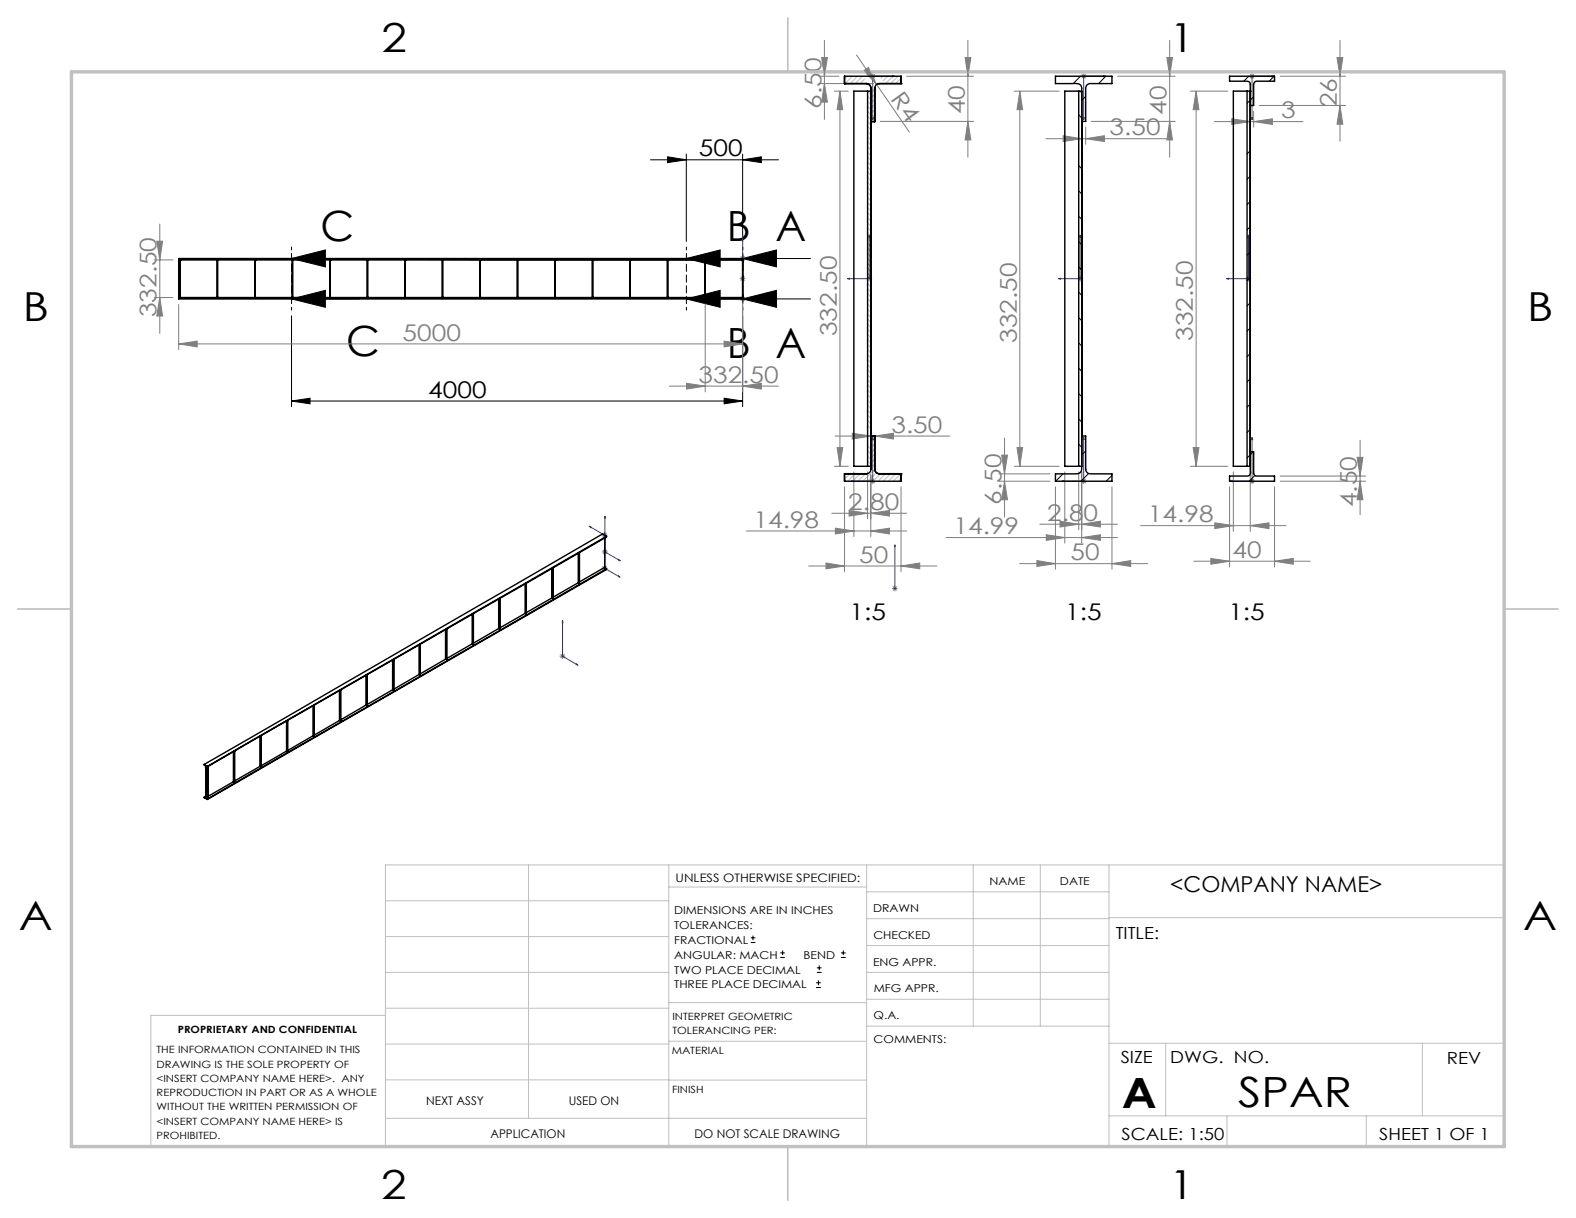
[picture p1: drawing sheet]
<svg xmlns="http://www.w3.org/2000/svg" width="279mm" height="216mm" viewBox="0 0 279 216" stroke-linecap="round" stroke-linejoin="round" font-family="sans-serif">
<g fill="none" stroke="#000" stroke-width=".18">
<path d="M115.3 28.3h22.7M118.4 27.8l3.3 .5-3.3 .5zM121.7 27.3v15.5M131.7 28.3l3.3-.5v1zM131.7 27.3v15.5M51.7 45.8l6-1.5v3zM51.7 53l6-1.5v3zM51.7 45.8h12M51.7 53h12M51.7 56v16.1M121.7 45.8l6-1.5v3zM121.7 53l6-1.5v3z"/>
<path d="M121.7 45.8h22M121.7 53h22M131.7 56v16.1M131.7 45.8l6-1.5v3zM131.7 53l6-1.5v3zM51.7 71.1l3.3-.5v1zM51.7 71.1h80M128.4 70.6l3.3 .5-3.3 .5zM133.1 167.1h.8M133.1 166.2h.8M133.5 165.8v.9M138.3 169.7h.8"/>
<path d="M138.3 168.9h.8M138.7 168.5v.8M144.7 175h.8M144.7 174.2h.8M144.8 172.4h.9M144.8 171.6h.9M145.1 173.8v.8M145.2 171.1v.9M149.1 169.7h.8M149.1 168.9h.8M149.5 168.5v.8"/>
</g>
<g fill="none" stroke="#808080" stroke-width=".18">
<path d="M145.2 13.5h3.5M145.2 14.8h9.7M145.7 10.2h1l-.5 3.3zM146.2 14.8l.5 3.3h-1zM146.2 7.2v14M147.9 16.2h2.5M148.9 16.2l.5 3.2h-1zM148.9 16.2v66.5M151.8 9.7l3.6 5.3M153.1 12.5l.9-.5 1.4 3zM154.2 13.5h1M154.4 13.2l.7 .7"/>
<path d="M154.7 13v1M155.1 13.2l-.7 .7M155.4 15l5.8 8.4M160.7 13.5h11.9M171.1 10.2h1l-.5 3.3zM171.6 7.2v20.7M179.8 16.2h8M180.8 16.2v66.5M180.8 16.2l.5 3.2h-1zM191.6 13.5h1M191.8 13.2l.7 .7M192.1 13v1"/>
<path d="M192.5 13.2l-.7 .7M198.1 13.5h10.3M206.9 10.2h1l-.5 3.3zM207.4 7.2v20.7M211 16.2h6.7M212.1 16.2l.4 3.2h-1zM212.1 16.2v66.5M221.5 13.5h1M221.6 13.2l.7 .7M221.7 19.7v2.8M222 13v1M222.2 19.7v2.8"/>
<path d="M222.3 13.2l-.7 .7M223.3 18.7h15.2M227 13.5h11.5M237 10.2h1.1l-.5 3.3zM237.6 18.7l.5 3.3h-1.1zM237.6 7.2v17.8M28.3 39.7v19.4M156.1 21.5h16.5M171.6 21.5l.5 3.3h-1zM185.4 24.6h21.6M188.5 24.1l3.3 .5-3.3 .5zM191.8 22.5v3.1"/>
<path d="M192.5 24.6l3.3-.5v1zM192.5 22.5v3.1M193.5 21.5h14.9M207.4 21.5l.5 3.3h-1zM215.3 21.6h15.7M218.4 21.1l3.3 .5-3.3 .4zM222.2 21.6l3.4-.5v.9zM27.3 52.7h3.4M27.3 46.1h3.4M27.8 42.8h1l-.5 3.3zM28.3 52.7l.5 3.3h-1zM31.7 54v8"/>
<path d="M125 53.7v15.8M131.2 45.8h1M131.2 53h1M131.2 49.4h1M131.3 45.4l.7 .8M131.3 52.6l.7 .7M131.3 49l.7 .7M131.7 53.7v15.8M131.7 45.3v1M131.7 48.9v1M131.7 52.5v1M132 45.4l-.7 .8"/>
<path d="M132 52.6l-.7 .7M132 49l-.7 .7M153.6 49.4h1M153.7 49l.7 .7M154.1 48.9v1M154.4 49l-.7 .7M191 49.4h1M191.1 49l.7 .7M191.5 48.9v1M191.8 49l-.7 .7M220.8 49.4h1M221 49l.7 .7"/>
<path d="M221.3 48.9v1M221.7 49l-.7 .7M31.7 61l3.3-.5v1zM31.7 61h100M118.7 68.4h19.3M121.7 67.9l3.3 .5-3.3 .6zM128.4 60.5l3.3 .5-3.3 .5zM131.7 68.4l3.3-.5v1.1zM148 77.3h20.4M148.4 79.3h1l-.5 3.4zM151.1 76.8l3.3 .5-3.3 .5zM155.1 77.3l3.3-.5v1z"/>
<path d="M178.1 77.6v14.1M180.3 79.3h1l-.5 3.4zM211.5 79.3h1l-.4 3.4zM241.1 78v13.2M106.7 94.9h1M106.7 97.8h1M106.8 94.5l.7 .7M106.9 97.5l.7 .7M107.2 94.4v1M107.2 97.3v1M107.5 94.5l-.7 .7M107.6 97.5l-.7 .7"/>
<path d="M132.3 94.1h28.4M146.4 99.8l3.3 .5-3.3 .5zM147.5 91h13.2M147.9 82.7h2.5M148.1 93.6l3.3 .5-3.3 .6zM149.7 86.3v15M150.5 90.5l3.3 .5-3.3 .5zM151.4 83.6v11.5M153.8 83.6v8.4M154.2 85.3h1M154.4 91l3.3-.5v1zM154.4 94.1l3.3-.5v1.1z"/>
<path d="M154.4 84.2v10.9M154.4 84.9l.7 .8M154.7 84.8v1M155.1 84.9l-.7 .8M159.7 86.3v15M167.7 95.3h30.4M177.1 85.3h9M177.1 84h9M177.6 80.7h1l-.5 3.3zM178.1 85.3l.5 3.3h-1zM179.8 82.7h8M180.8 99.9h22.7"/>
<path d="M183.8 99.4l3.3 .5-3.3 .5zM184.3 92.9h13.8M185.5 94.8l3.3 .5-3.3 .5zM187.1 86.3v14.6M187.9 92.4l3.3 .5-3.3 .5zM188.8 83.6v12.7M191.2 83.6v10.3M191.6 85.3h1M191.8 92.9l3.3-.5v1zM191.8 95.3l3.3-.5v1zM191.8 83.6v12.7M191.8 84.9l.7 .8"/>
<path d="M192.1 84.8v1M192.5 84.9l-.7 .8M197.1 99.9l3.3-.5v1zM197.1 86.3v14.6M202.2 93.2h25.8M211 82.7h6.7M211.6 99.5h20.7M214.7 99l3.3 .5-3.3 .5zM215.4 92.7l3.3 .5-3.3 .5zM218 86.3v14.2M218.7 83.6v10.6M221.5 85.3h1"/>
<path d="M221.6 84.9l.7 .8M221.7 93.2l3.3-.5v1zM221.7 83.6v10.6M222 84.8v1M222.3 84.9l-.7 .8M226 99.5l3.3-.5v1zM226 86.3v14.2M227 85.3h15.1M227 84.4h15.1M240.6 81.1h1l-.5 3.3zM241.1 85.3l.5 3.3h-1zM99.2 116.3h1"/>
<path d="M99.4 116l.7 .7M99.7 115.8v1M100.1 116l-.7 .7M106.7 100.7h1M106.8 100.4l.7 .7M107.2 100.2v1M107.5 100.4l-.7 .7M143.4 100.3h22.7M158.1 104.3h1M158.3 104l.7 .7M158.6 103.8v1M159 104l-.7 .7"/>
<path d="M159.7 100.3l3.4-.5v1z"/>
</g>
<g fill="none" stroke="#00f" stroke-width=".18">
<path d="M158.2 13.4l.4 .1-.4 .1zM158.6 13.5h-3.9v7.7M195.6 13.4l.4 .1-.4 .1zM196 13.5h-3.9v7.7M225.5 13.4l.3 .1-.3 .1zM225.8 13.5h-3.8v7.7M154.6 20.8h.2l-.1 .4zM192 20.8h.2l-.1 .4zM221.9 20.8h.2l-.1 .4zM131.7 45.7v.2zM131.7 53.6v-.4v.4M131.7 52.9v.2z"/>
<path d="M131.7 45.3v.3v-.3M131.7 49.3v.2zM131.7 41.7v.4v-.4M131.7 49.4h.1M131.7 45.8h.1M131.7 53h.1M131.7 41.7v11.9M150.2 49.4l.4-.1v.2zM154.1 41.7v7.7h-3.9M154.1 41.7l.1 .4h-.2zM187.6 49.4l.4-.1v.2zM191.5 41.7l.1 .4h-.2z"/>
<path d="M191.5 41.7v7.7h-3.9M217.5 49.4l.3-.1v.2zM221.3 41.7l.1 .4h-.2zM221.3 41.7v7.7h-3.8M154.7 77.5l.1 .4h-.2zM154.7 77.5v7.8h-3.8M192.1 77.5l.1 .4h-.2zM192.1 77.5v7.8h-3.8M222 77.5l.1 .4h-.2zM222 77.5v7.8h-3.9M104.5 93.3h.2v.2zM104.5 93.3l2.7 1.6"/>
<path d="M107.2 94.4v.4l-.1-.1zM107.2 94.4v6.8M107.2 91.5l.1 .4-.1-.1zM107.2 91.5v6.3l2.8 1.6M109.7 99.2l.3 .2-.3-.1zM150.9 85.3l.4-.1v.2zM158.6 96.6v.4v-.4M158.6 96.6v7.7M188.3 85.3l.4-.1v.2zM218.1 85.3l.4-.1v.2zM99.7 110l.1 .3h-.1zM99.7 110v6.3l2.7 1.6"/>
<path d="M102.2 117.7l.2 .2-.2-.1zM107.1 100.8l.1 .1v.3zM107.2 100.7l2.7 1.6M109.6 102.1l.3 .2-.3-.1zM158.6 104.2v.2zM158.6 104.3h.1"/>
</g>
<path d="M51.7 43.8v11.2M121.7 43.8v11.2M131.7 43.8v11.2" fill="none" stroke="#000" stroke-width=".18" stroke-dasharray="1.3 .6" stroke-dashoffset=".8"/>
<g fill="none" stroke="#c0c0c0" stroke-width=".18">
<path d="M150.2 13.5l-.5 .5M151.1 13.5l-1.3 1.3M152 13.5l-1.3 1.3M152.9 13.5l-1.3 1.3M153.2 14l-.7 .8M153.6 14.6l-.2 .2M153.8 19.8l.6 .5M153.8 18.8l.6 .6M153.8 18l.6 .5M153.8 17l.6 .6M153.8 16.2l.6 .5M155.1 15.8l-.7 .7"/>
<path d="M155.1 16.7l-.7 .7M155.1 17.6l-.7 .7M155.1 18.5l-.7 .7M155.1 19.4l-.7 .7M156.5 13.5l-.3 .3M157.4 13.5l-.9 .9M158.3 13.5l-1.3 1.3M159.2 13.5l-1.3 1.3M159.7 13.9l-.9 .9M153.8 39.5l.6 .6M153.8 38.6l.6 .6M153.8 37.7l.6 .6"/>
<path d="M153.8 36.8l.6 .6M153.8 35.9l.6 .6M153.8 35l.6 .6M153.8 34.1l.6 .6M153.8 33.2l.6 .6M153.8 32.3l.6 .6M153.8 31.4l.6 .6M153.8 30.5l.6 .6M153.8 29.6l.6 .6M153.8 28.7l.6 .6M153.8 27.8l.6 .6M153.8 27l.6 .5"/>
<path d="M153.8 26l.6 .6M153.8 25.2l.6 .5M153.8 24.2l.6 .6M153.8 23.4l.6 .5M153.8 22.4l.6 .6M153.8 21.6l.6 .5M153.8 20.6l.6 .6M155.1 20.3l-.7 .7M155.1 21.2l-.3 .3M153.8 59.3l.6 .5M153.8 58.3l.6 .6M153.8 57.5l.6 .5"/>
<path d="M153.8 56.6l.6 .5M153.8 55.7l.6 .5M153.8 54.8l.6 .6M153.8 53.9l.6 .5M153.8 53l.6 .6M153.8 52.1l.6 .5M153.8 51.2l.6 .6M153.8 50.3l.6 .5M153.8 49.4l.6 .6M153.8 48.5l.6 .5M153.8 47.6l.6 .6M153.8 46.7l.6 .5"/>
<path d="M153.8 45.8l.6 .6M153.8 44.9l.6 .6M153.8 44l.6 .6M153.8 43.1l.6 .6M153.8 42.2l.6 .6M153.8 41.3l.6 .6M153.8 40.4l.6 .6M153.8 79.9l.6 .6M153.8 79l.6 .6M153.8 75.4l.6 .6M153.8 74.5l.6 .6M153.8 73.6l.6 .6"/>
<path d="M153.8 72.7l.6 .6M153.8 71.8l.6 .6M153.8 70.9l.6 .6M153.8 70l.6 .6M153.8 69.1l.6 .6M153.8 68.2l.6 .6M153.8 67.3l.6 .6M153.8 66.5l.6 .5M153.8 65.5l.6 .6M153.8 64.7l.6 .5M153.8 63.7l.6 .6M153.8 62.9l.6 .5"/>
<path d="M153.8 61.9l.6 .6M153.8 61.1l.6 .5M153.8 60.1l.6 .6M154.3 78.6l.1 .1M155.1 78.7l-.7 .7M155.1 79.6l-.7 .7M149.8 84h-.1M150.7 84l-1 .9M151.6 84l-1.3 1.3M152.5 84l-1.3 1.3M153.4 84l-1.3 1.3M153.8 82.6l.1 .1"/>
<path d="M153.8 81.7l.6 .6M153.8 80.8l.6 .6M155.1 80.5l-.7 .7M155.1 81.4l-.7 .7M155.1 82.3l-.7 .7M155.1 83.2l-2.1 2.1M155.4 83.8l-1.5 1.5M156.1 84l-1.3 1.3M157 84l-1.3 1.3M157.9 84l-1.3 1.3M158.8 84l-1.3 1.3M159.7 84l-1.3 1.3"/>
<path d="M159.7 84.8l-.5 .5M68.3 159.7h50.3M93.7 153.3v44.9M118.6 153.3v49.9M118.6 157.2h35M153.6 153.3v49.9M153.6 158.1h43M172.5 153.3v28.6M184.4 153.3v28.6M196.6 153.3v49.9M68.3 180h-41.6v23.2h240v-49.9h-198.4v49.9M68.3 166h50.3"/>
<path d="M68.3 178.7h50.3M68.3 172.4h50.3M118.6 177.7h35M153.6 162.8h43M153.6 177.1h43M153.6 172.4h43M153.6 167.6h43M196.6 162.7h70.1M68.3 198.2h85.3M68.3 191.4h50.3M68.3 185.1h50.3M118.6 191.5h35"/>
<path d="M118.6 184.6h35M153.6 181.9h43M196.6 184.9h70.1M196.6 197.8h70.1M206.7 184.9v12.9M217.5 197.8v5.4M242.2 197.8v5.4M252.2 184.9v12.9"/>
</g>
<path d="M139.7 3.2v9.5M3.1 107.9h9.6M266.7 107.9h9.5M139.7 203.2v9.6" fill="none" stroke="#c0c0c0" stroke-width=".3"/>
<path d="M12.7 12.7h254v190.5h-254z" fill="none" stroke="#c0c0c0" stroke-width=".6"/>
<g fill="#000">
<path d="M118.4 27.8l3.3 .5-3.3 .5zM131.7 28.3l3.3-.5v1zM51.7 71.1l3.3-.5v1zM128.4 70.6l3.3 .5-3.3 .5z"/>
<path d="M121.7 45.8l6-1.5v3zM121.7 53l6-1.5v3zM51.7 45.8l6-1.5v3zM51.7 53l6-1.5v3z"/>
<path d="M131.7 45.8l6-1.5v3zM131.7 53l6-1.5v3z"/>
</g>
<path d="M171.6 21.5l.5 3.3h-1zM171.1 10.2h1l-.5 3.3z" fill="#808080"/>
<g fill="#00f">
<path d="M102.2 117.7l.2 .2-.2-.1zM99.7 110l.1 .3h-.1zM104.5 93.3h.2v.2zM107.1 100.8l.1 .1v.3zM109.6 102.1l.3 .2-.3-.1zM107.2 94.4v.4l-.1-.1zM109.7 99.2l.3 .2-.3-.1zM107.2 91.5l.1 .4-.1-.1zM158.6 104.2v.2zM158.6 96.6v.4zM131.7 45.7v.2zM131.7 53.2v.4zM131.7 52.9v.2zM131.7 45.3v.3zM131.7 49.3v.2zM131.7 41.7v.4z"/>
<path d="M195.6 13.4v.2l.4-.1zM192 20.8l.1 .4 .1-.4zM188.3 85.3l.4 .1v-.2zM192.1 77.5l-.1 .4h.2zM187.6 49.4l.4 .1v-.2zM191.5 41.7l-.1 .4h.2zM225.5 13.4v.2l.3-.1zM221.9 20.8l.1 .4 .1-.4zM218.1 85.3l.4 .1v-.2zM222 77.5l-.1 .4h.2zM217.5 49.4l.3 .1v-.2zM221.3 41.7l-.1 .4h.2z"/>
<path d="M158.2 13.4v.2l.4-.1zM154.6 20.8l.1 .4 .1-.4zM150.9 85.3l.4 .1v-.2zM154.7 77.5l-.1 .4h.2zM150.2 49.4l.4 .1v-.2zM154.1 41.7l-.1 .4h.2z"/>
</g>
<g fill="#808080">
<path d="M153.1 12.5l.9-.5 1.4 3z"/>
<path d="M128.4 60.5l3.3 .5-3.3 .5zM31.7 61l3.3-.5v1z"/>
<path d="M121.7 67.9l3.3 .5-3.3 .6zM131.7 68.4l3.3-.5v1.1zM150.5 90.5l3.3 .5-3.3 .5zM154.4 91l3.3-.5v1zM148.1 93.6l3.3 .5-3.3 .6zM154.4 94.1l3.3-.5v1.1zM187.9 92.4l3.3 .5-3.3 .5zM191.8 92.9l3.3-.5v1zM185.5 94.8l3.3 .5-3.3 .5zM191.8 95.3l3.3-.5v1zM215.4 92.7l3.3 .5-3.3 .5zM221.7 93.2l3.3-.5v1z"/>
<path d="M159.7 100.3l3.4-.5v1zM146.4 99.8l3.3 .5-3.3 .5zM197.1 99.9l3.3-.5v1zM183.8 99.4l3.3 .5-3.3 .5z"/>
<path d="M226 99.5l3.3-.5v1zM214.7 99l3.3 .5-3.3 .5z"/>
<path d="M151.1 76.8l3.3 .5-3.3 .5zM155.1 77.3l3.3-.5v1z"/>
<path d="M192.5 24.6l3.3-.5v1zM188.5 24.1l3.3 .5-3.3 .5z"/>
<path d="M222.2 21.6l3.4-.5v.9zM218.4 21.1l3.3 .5-3.3 .4z"/>
<path d="M28.3 52.7l.5 3.3h-1zM27.8 42.8h1l-.5 3.3zM148.4 79.3h1l-.5 3.4zM148.9 16.2l.5 3.2h-1zM180.3 79.3h1l-.5 3.4zM180.8 16.2l.5 3.2h-1zM207.4 21.5l.5 3.3h-1zM206.9 10.2h1l-.5 3.3zM211.5 79.3h1l-.4 3.4zM212.1 16.2l.4 3.2h-1zM237.6 18.7l.5 3.3h-1.1zM237 10.2h1.1l-.5 3.3z"/>
<path d="M145.7 10.2h1l-.5 3.3zM146.2 14.8l.5 3.3h-1z"/>
<path d="M240.6 81.1h1l-.5 3.3zM241.1 85.3l.5 3.3h-1z"/>
<path d="M178.1 85.3l.5 3.3h-1zM177.6 80.7h1l-.5 3.3z"/>
</g>
<g fill="none" stroke="#000" stroke-width=".25">
<path d="M149.7 14.8h3.2a1.31 1.31 0 0 1 1.4 .5l.1 .3M149.7 14.8h3.9a.73 .73 0 0 1 .8 .8M149.7 14.8h.1M149.7 14.8v-1.3h10v1.3M153.8 16.2v66.5M154.4 16.2h-3v66.5h3v.6M154.4 15.6v67.6a.78 .78 0 0 1-.8 .8h-3.9M155.1 15.6v6h-.7M159.7 14.8h.1M159.7 14.8h-3.8a.78 .78 0 0 0-.8 .8v6l-.7-.1M159.8 13.5v1.3l-4.1 .1M187.1 13.5h10v1.3h-3.1a1.18 1.18 0 0 0-1.5 .5v6.2h-.7v-5.9a.73 .73 0 0 0-.6-.7l-4.1-.1z"/>
<path d="M188.8 16.2h3v66.5h-3zM191.2 16.2v66.5M218 13.5h8v.9h-3.2l-.3 .1-.3 .6v3.6h-.5v-4l-.3-.2-.4-.1h-3zM218.7 16.2h3v66.5h-3zM221.1 16.2v66.5M221.7 16.2h.1M154.4 21.6v55.6M191.8 21.5v55.8M31.7 45.9l100 .1M31.7 45.9h.1M31.7 45.9h100M31.7 52.8h100"/>
<path d="M31.7 46.1h100M31.7 52.7h100M31.9 46.1v6.6M31.9 52.7h.1M31.9 46.1h.1M38.5 46.1v6.6M38.6 46.1h.1M38.6 52.7h.1M38.6 46.1v6.6M45.2 46.1v6.6M45.2 52.7h.1M45.2 46.1h.1"/>
<path d="M51.8 46.1v6.6M51.9 52.7h.1M51.9 46.1h.1M51.9 46.1v6.6M58.5 46.1v6.6M58.5 46.1h.1M58.5 52.7h.1M65.1 46.1v6.6M65.2 46.1h.1M65.2 52.7h.1M65.2 46.1v6.6M71.8 46.1v6.6"/>
<path d="M71.8 46.1h.1M71.8 52.7h.1M78.4 46.1v6.6M78.5 46.1h.1M78.5 52.7h.1M78.5 46.1v6.6M80.8 45.9h4.1M85.1 46.1v6.6M85.1 52.7h.1M85.1 46.1h.1M91.7 46.1v6.6M91.8 52.7h.1"/>
<path d="M91.8 46.1h.1M91.8 46.1v6.6M98.4 46.1v6.6M98.4 52.7h.1M98.4 46.1h.1M105 46.1v6.6M105.1 52.7h.1M105.1 46.1h.1M111.7 46.1v6.6M111.7 52.7h.1M111.7 46.1h.1M113.4 45.9h8.2"/>
<path d="M118.3 46.1v6.6M118.4 52.7h.1M118.4 46.1h.1M125 46.1v6.6M125 52.7h.1M125 46.1h.1M131.7 45.9v.1M131.7 45.9v-.1h-100v7.2h100v-.2M131.7 46v6.8M131.7 46.1h.1M131.7 52.7h.1M131.7 45.9h.1"/>
<path d="M131.7 52.8h.1M154.4 77.2h.7v6a.85 .85 0 0 0 .8 .8h3.8M154.4 77.3h.7M191.8 77.3h.7v5.9a.87 .87 0 0 0 1.1 .8h3.5v1.3h-10v-1.3h3.2a1.04 1.04 0 0 0 1.5-.8zM102.5 98.1v5.2M102.7 98v5.4M107.2 95.4v5.1l-4.5 2.7M107.5 95.1v.1l-13.2 7.6-57.5 33.1M107.5 95.1l-70.7 40.8M107.5 95.1l-.7-.4-70.6 40.8M149.7 84h.1M153.7 84h-4v1.3h10v-1.3"/>
<path d="M155.1 83.1v.2a.75 .75 0 0 0 .9 .7h3.8v1.3M159.7 84h.1M221.7 80.1h.5l.1 4a.72 .72 0 0 0 .9 .3h2.8v.9h-8v-.9h3.2l.4-.3 .1-.4zM64.9 119.7v5.3M65 119.6l.1 .1M65.1 119.7v5.4M65.1 119.6h.1M65.1 119.6v.1M65.1 119.6v5.5M69.6 117v5.3M69.7 116.9h.1M69.8 116.9h.1"/>
<path d="M69.8 116.9v5.5M74.3 119.6l.2 .1M74.3 114.3v5.3M74.3 119.6l-4.5 2.6M74.4 114.2h.1M74.5 114.2v5.5M79 116.8l.2 .1M79 111.6v5.2M79 116.8l-4.5 2.7M79.2 111.5h.1M79.2 111.5v5.4M83.7 114.1l.2 .1"/>
<path d="M83.7 108.9v5.2M83.7 114.1l-4.5 2.6M83.9 108.8v5.4M88.4 111.4l.2 .1M88.4 106.2v5.2M88.4 111.4l-4.5 2.6M88.6 111.5h.1M88.6 106.1v5.4M93.1 108.7l.2 .1M93.1 103.5v5.2M93.1 108.7l-4.5 2.6M93.3 108.8h.1"/>
<path d="M93.3 103.4v5.4M97.8 106l.2 .1M97.8 100.8v5.2M97.8 106l-4.5 2.6M98 100.7v5.4M98 100.6v5.5M102.5 103.3l.2 .1M102.5 103.3l-4.5 2.6M107.2 100.6l.3 .2M107.5 100.8l-70.7 40.8M107.5 100.8v.1l-70.7 40.8M36.2 135.5l.2 .2 .1 .4"/>
<path d="M36.2 135.5l.6 .4M36.5 135.8v5.7l.3 .1M36.5 135.8h.1M36.5 135.9v5.5M36.5 135.8l.3 .1M36.6 135.9h-.1M36.7 135.9h-.2M36.7 135.9v5.4M36.8 135.9l.1 .1M36.8 135.9h.1M36.9 136v5.4M36.9 135.9v.1"/>
<path d="M36.9 135.9v5.5M41.4 138.6l.2 .1M41.4 133.2v5.4M41.4 138.6l-4.5 2.5M41.5 133.2h.1M41.6 133.2h.1M41.6 133.2v5.5M41.6 138.6v.1M46.1 135.9l.1 .1M46.1 130.5v5.4M46.1 135.9l-4.5 2.5M46.2 130.5h.1"/>
<path d="M46.3 130.5l-.1 5.5M46.3 135.9l-.1 .1M50.8 133.1l.1 .1M50.8 127.8v5.3M50.8 133.1l-4.5 2.6M50.9 127.8h.1M50.9 127.7l.1 .1M50.9 127.8v5.4M51 127.8h-.1M51 127.8l-.1 5.4M55.5 130.4l.2 .1M55.5 125.1v5.3"/>
<path d="M55.5 130.4l-4.5 2.6M55.6 125.1h.1M55.6 125l.1 .1M55.7 125.1v5.4M55.7 125.1h.1M60.2 127.7l.2 .1M60.2 122.4v5.3M60.2 127.7l-4.5 2.6M60.3 122.3l.1 .1M60.3 122.3h.1M60.4 122.4v5.4M60.4 122.3v.1"/>
<path d="M60.4 122.3v5.5M64.9 125l.2 .1M64.9 125l-4.5 2.6M69.6 122.3l.2 .1M69.6 122.3l-4.5 2.6M36.2 141.3l.6 .4M36.4 141.1v.3l-.2-.1M36.4 141.1h.1M36.4 141.1l-.2 .2M36.5 141.3v.1M36.5 141.1h-.1M36.7 141.3l.2 .1"/>
<path d="M36.7 141.3l-.2 .1M36.8 141.6v.1"/>
</g>
<g fill="none" stroke="#000" stroke-width=".18">
<path d="M191.5 16.2l.3 .2M191.6 13.5l-1.3 1.3M192.5 17.1l-.7 .7M196 13.5l-1.2 1.3M221.4 13.5l-.9 .9M222.2 17.1l-1.1 1.2M225.9 13.5l-.9 .9M191.2 38.3l.6 .6M191.2 33.8l.6 .6M191.2 29.4l.6 .5M191.2 20.4l.6 .5M221.7 26.7l-.6 .6"/>
<path d="M221.7 31.2l-.6 .6M221.7 35.7l-.6 .6M191.2 56.3l.6 .6M191.2 51.8l.6 .6M191.2 47.3l.6 .6M191.2 42.8l.6 .6M221.7 40.2l-.6 .5M221.7 44.7l-.6 .5M221.7 49.2l-.6 .5M221.7 53.7l-.6 .5M221.7 58.1l-.6 .6M191.2 78.7l.6 .6"/>
<path d="M191.2 74.3l.6 .5M191.2 69.8l.6 .5M191.2 65.3l.6 .5M191.2 60.8l.6 .5M192.5 79.9l-.7 .7M221.7 62.7l-.6 .5M221.7 67.1l-.6 .6M221.7 71.6l-.6 .6M221.7 76.1l-.6 .6M188.5 84l-1.4 1.3M193 83.9l-1.4 1.4M197.1 84.3l-1 1"/>
<path d="M222.2 80.1l-1.1 1.1M222.5 84.3l-1 1M226 85.3h.1"/>
</g>
<g font-size="7.4">
<text x="56.8" y="42.7">C</text>
<text x="128.9" y="42.7">B</text>
<text x="137.5" y="42.7">A</text>
<text x="61.4" y="63.1">C</text>
<text x="128.9" y="63.4">B</text>
<text x="137.5" y="63.4">A</text>
<text x="198.9" y="196.3">A</text>
<text x="219.5" y="196.2">SPAR</text>
</g>
<g font-size="7.1">
<text x="67.6" y="9.3">2</text>
<text x="207.3" y="9.3">1</text>
<text x="4" y="56.9">B</text>
<text x="270.7" y="56.9">B</text>
<text x="3.3" y="164.9">A</text>
<text x="270" y="164.9">A</text>
<text x="67.6" y="212.5">2</text>
<text x="207.3" y="212.5">1</text>
</g>
<g font-size="4.1" fill="#808080">
<text x="157.8" y="17.6" transform="rotate(54 157.8 17.6)">R4</text>
<text x="145.6" y="19.3" transform="rotate(-90 145.6 19.3)">6.50</text>
<text x="171.1" y="20.2" transform="rotate(-90 171.1 20.2)">40</text>
<text x="196.7" y="24">3.50</text>
<text x="206.8" y="20.3" transform="rotate(-90 206.8 20.3)">40</text>
<text x="227.1" y="21">3</text>
<text x="237" y="19" transform="rotate(-90 237 19)">26</text>
<text x="27.8" y="56.2" transform="rotate(-90 27.8 56.2)">332.50</text>
<text x="148.4" y="59.6" transform="rotate(-90 148.4 59.6)">332.50</text>
<text x="71.4" y="60.4">5000</text>
<text x="180.2" y="60.8" transform="rotate(-90 180.2 60.8)">332.50</text>
<text x="211.5" y="60.4" transform="rotate(-90 211.5 60.4)">332.50</text>
<text x="123.8" y="67.9">332.50</text>
<text x="158" y="76.7">3.50</text>
<text x="177.5" y="89.5" transform="rotate(-90 177.5 89.5)">6.50</text>
<text x="240.6" y="89.9" transform="rotate(-90 240.6 89.9)">4.50</text>
<text x="133.6" y="93.5">14.98</text>
<text x="150.4" y="90.4">2.80</text>
<text x="169" y="94.7">14.99</text>
<text x="185.6" y="92.3">2.80</text>
<text x="203.5" y="92.6">14.98</text>
<text x="152.3" y="99.7">50</text>
<text x="189.8" y="99.3">50</text>
<text x="218.5" y="98.9">40</text>
</g>
<g font-size="4.1">
<text x="123.9" y="27.7">500</text>
<text x="75.9" y="70.5">4000</text>
<text x="150.6" y="110">1:5</text>
<text x="188.9" y="110">1:5</text>
<text x="217.8" y="110">1:5</text>
</g>
<text font-size="3.9" x="207.5" y="158.1">&lt;COMPANY NAME&gt;</text>
<g font-size="3">
<text x="197.8" y="166.4">TITLE:</text>
<text x="198.7" y="188.4">SIZE</text>
<text x="207.5" y="188.4">DWG. NO.</text>
<text x="256.5" y="188.5">REV</text>
<text x="198.8" y="202">SCALE: 1:50</text>
<text x="244.5" y="202">SHEET 1 OF 1</text>
</g>
<g font-size="2.1">
<text x="119.8" y="156.4">UNLESS OTHERWISE SPECIFIED:</text>
<text x="75.5" y="195.9">NEXT ASSY</text>
<text x="100.9" y="195.9">USED ON</text>
<text x="86.9" y="201.7">APPLICATION</text>
<text x="123.1" y="201.8">DO NOT SCALE DRAWING</text>
</g>
<g font-size="1.9">
<text x="119.5" y="162">DIMENSIONS ARE IN INCHES</text>
<text x="154.8" y="161.6">DRAWN</text>
<text x="175.4" y="156.8">NAME</text>
<text x="187.9" y="156.9">DATE</text>
<text x="119.5" y="164.6">TOLERANCES:</text>
<text x="119.5" y="167.3">FRACTIONAL</text>
<text x="154.9" y="166.5">CHECKED</text>
<text x="119.5" y="169.9">ANGULAR: MACH</text>
<text x="119.5" y="172.6">TWO PLACE DECIMAL</text>
<text x="142.5" y="169.9">BEND</text>
<text x="154.8" y="171.2">ENG APPR.</text>
<text x="119.5" y="175.2">THREE PLACE DECIMAL</text>
<text x="154.9" y="175.9">MFG APPR.</text>
<text x="154.9" y="180.6">Q.A.</text>
<text x="154.9" y="184.8">COMMENTS:</text>
</g>
<g font-size="1.8">
<text x="31.5" y="183.1">PROPRIETARY AND CONFIDENTIAL</text>
<text x="119.2" y="180.8">INTERPRET GEOMETRIC</text>
<text x="119.2" y="183.3">TOLERANCING PER:</text>
<text x="27.8" y="186.7">THE INFORMATION CONTAINED IN THIS</text>
<text x="27.8" y="189.2">DRAWING IS THE SOLE PROPERTY OF</text>
<text x="27.8" y="191.8">&lt;INSERT COMPANY NAME HERE&gt;. ANY</text>
<text x="119.1" y="186.9">MATERIAL</text>
<text x="27.8" y="194.3">REPRODUCTION IN PART OR AS A WHOLE</text>
<text x="27.8" y="196.8">WITHOUT THE WRITTEN PERMISSION OF</text>
<text x="119.1" y="193.7">FINISH</text>
<text x="27.8" y="199.3">&lt;INSERT COMPANY NAME HERE&gt; IS</text>
<text x="27.8" y="201.9">PROHIBITED.</text>
</g>
</svg>
